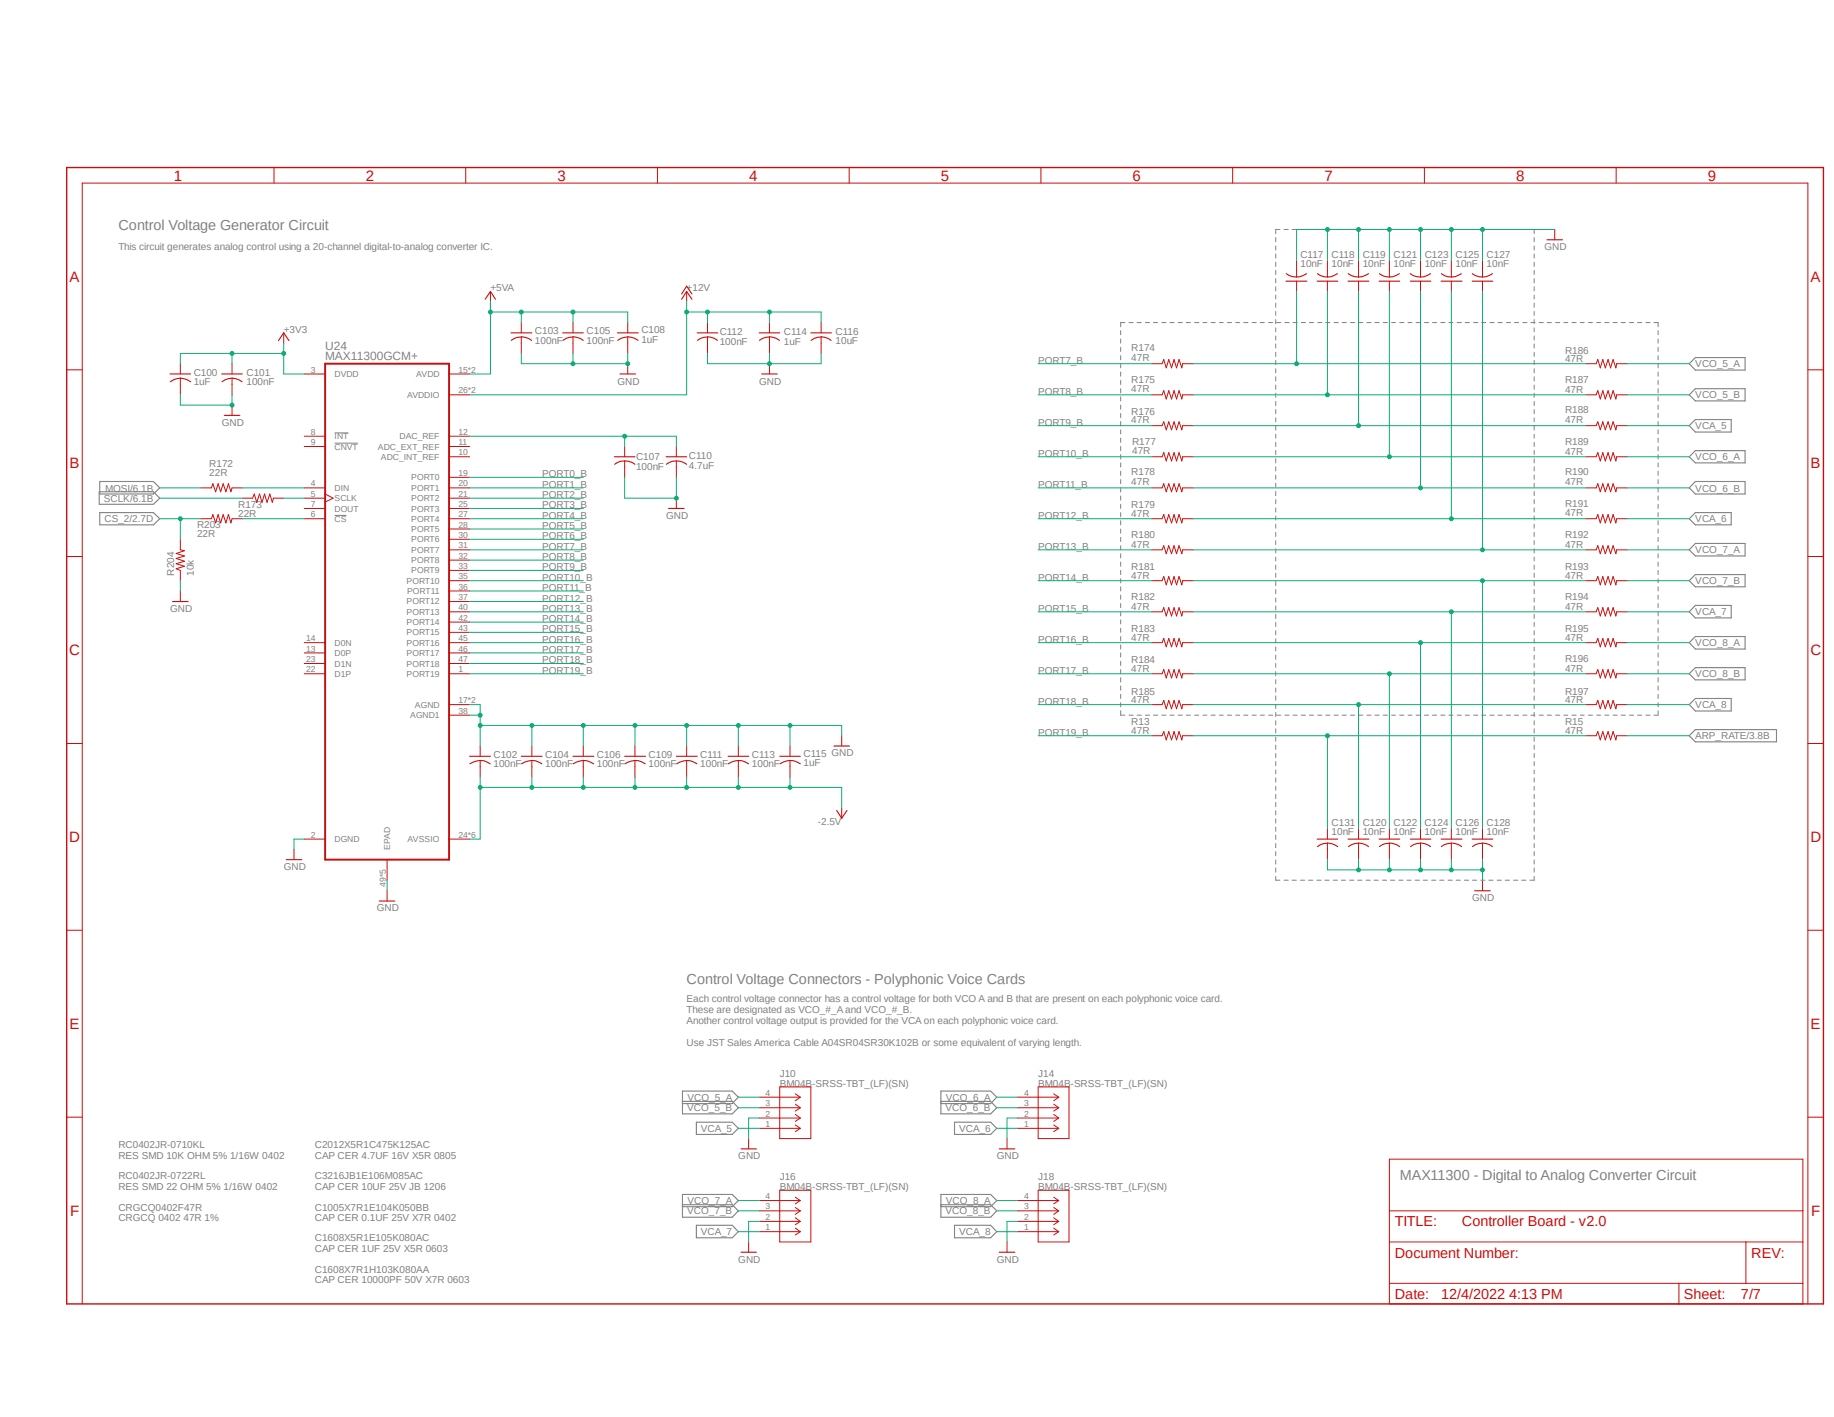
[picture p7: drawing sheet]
<svg xmlns="http://www.w3.org/2000/svg" width="279mm" height="216mm" viewBox="0 0 279 216" stroke-linecap="round" stroke-linejoin="round" font-family="sans-serif">
<path d="M9.8 25.3l268.2 173.8M278 25.3l-268.2 173.8" fill="none" stroke="#fff" stroke-width=".15"/>
<g fill="none" stroke="#808080" stroke-width=".15">
<path d="M194.4 36.2v.6M194.4 37.5v.6M194.4 38.7v.6M194.4 40v.6M195 35h-.6v.6M195.6 35h.7M196.8 35h.7M198.1 35h.7M199.3 35h.7M200.6 35h.7M201.8 35h.7M203.1 35h.7"/>
<path d="M204.3 35h.7M205.6 35h.6M206.8 35h.7M208.1 35h.6M209.3 35h.7M210.6 35h.6M211.8 35h.7M213.1 35h.6M214.3 35h.7M215.6 35h.6M216.8 35h.7M218.1 35h.6"/>
<path d="M219.3 35h.7M220.6 35h.6M221.8 35h.7M223.1 35h.6M224.3 35h.7M225.6 35h.6M226.8 35h.7M228.1 35h.6M229.3 35h.7M230.6 35h.6M231.8 35h.7M233.1 35h.6v.6"/>
<path d="M233.7 36.2v.6M233.7 37.5v.6M233.7 38.7v.6M233.7 40v.6M170.7 50.4v.6M170.7 51.6v.7M170.7 52.9v.7M170.7 54.2v.6M170.7 55.4v.6M170.7 56.7v.6M170.7 58v.6M170.7 59.2v.7"/>
<path d="M171.4 49.1h-.7v.7M172 49.1h.6M173.2 49.1h.7M174.5 49.1h.6M175.7 49.1h.7M177 49.1h.6M178.2 49.1h.7M179.5 49.1h.6M180.7 49.1h.7M182 49.1h.6M183.3 49.1h.6M184.5 49.1h.6"/>
<path d="M185.8 49.1h.6M187 49.1h.6M188.3 49.1h.5M189.5 49.1h.6M190.8 49.1h.6M192 49.1h.6M193.3 49.1h.6M194.4 41.2v.6M194.4 42.5v.6M194.4 43.7v.6M194.4 45v.6M194.4 46.2v.6"/>
<path d="M194.4 47.5v.5M194.4 48.7v.6M194.4 50v.5M194.4 51.2v.6M194.4 52.4v.6M194.4 53.7v.6M194.4 54.9v.6M194.4 56.2v.6M194.4 57.4v.6M194.4 58.7v.6M194.4 59.9v.6M194.5 49.1h.6"/>
<path d="M195.7 49.1h.7M197 49.1h.6M198.2 49.1h.7M199.5 49.1h.6M200.7 49.1h.7M202 49.1h.6M203.2 49.1h.7M204.5 49.1h.6M205.7 49.1h.7M207 49.1h.6M208.2 49.1h.7M209.5 49.1h.6"/>
<path d="M210.7 49.1h.7M212 49.1h.6M213.2 49.1h.7M214.5 49.1h.6M215.7 49.1h.7M217 49.1h.6M218.2 49.1h.7M219.5 49.1h.6M220.7 49.1h.7M222 49.1h.6M223.2 49.1h.7M224.5 49.1h.6"/>
<path d="M225.7 49.1h.7M227 49.1h.6M228.2 49.1h.7M229.5 49.1h.6M230.7 49.1h.7M232 49.1h.6M233.2 49.1h.6M233.7 41.2v.6M233.7 42.5v.6M233.7 43.7v.6M233.7 45v.6M233.7 46.2v.6"/>
<path d="M233.7 47.5v.5M233.7 48.7v.6M233.7 50v.5M233.7 51.2v.6M233.7 52.4v.6M233.7 53.7v.6M233.7 54.9v.6M233.7 56.2v.6M233.7 57.4v.6M233.7 58.7v.6M233.7 59.9v.6M234.5 49.1h.6"/>
<path d="M235.7 49.1h.6M237 49.1h.6M238.3 49.1h.5M239.5 49.1h.6M240.7 49.1h.6M242 49.1h.6M243.2 49.1h.6M244.5 49.1h.6M245.7 49.1h.7M247 49.1h.6M248.2 49.1h.7M249.5 49.1h.6"/>
<path d="M250.7 49.1h.7M252 49.1h.6v.7M252.6 50.4v.6M252.6 51.6v.7M252.6 52.9v.7M252.6 54.2v.6M252.6 55.4v.6M252.6 56.7v.6M252.6 58v.6M252.6 59.2v.7M51 67.5h3.5M51 78.5h1.8"/>
<path d="M51 66h2.1M170.7 60.5v.6M170.7 61.7v.7M170.7 63v.6M170.7 64.2v.7M170.7 65.5v.6M170.7 66.8v.6M170.7 68v.7M170.7 69.3v.6M170.7 70.5v.7M170.7 71.8v.6M170.7 73.1v.6"/>
<path d="M170.7 74.3v.7M170.7 75.6v.6M170.7 76.8v.7M170.7 78.1v.6M170.7 79.3v.7M194.4 61.2v.6M194.4 62.4v.6M194.4 63.7v.6M194.4 64.9v.6M194.4 66.2v.6M194.4 67.4v.6M194.4 68.6v.7"/>
<path d="M194.4 69.9v.6M194.4 71.1v.7M194.4 72.4v.6M194.4 73.6v.7M194.4 74.9v.6M194.4 76.1v.7M194.4 77.4v.6M194.4 78.6v.6M194.4 79.9v.6M233.7 61.2v.6M233.7 62.4v.6M233.7 63.7v.6"/>
<path d="M233.7 64.9v.6M233.7 66.2v.6M233.7 67.4v.6M233.7 68.6v.7M233.7 69.9v.6M233.7 71.1v.7M233.7 72.4v.6M233.7 73.6v.7M233.7 74.9v.6M233.7 76.1v.7M233.7 77.4v.6M233.7 78.6v.6"/>
<path d="M233.7 79.9v.6M252.6 60.5v.6M252.6 61.7v.7M252.6 63v.6M252.6 64.2v.7M252.6 65.5v.6M252.6 66.8v.6M252.6 68v.7M252.6 69.3v.6M252.6 70.5v.7M252.6 71.8v.6M252.6 73.1v.6"/>
<path d="M252.6 74.3v.7M252.6 75.6v.6M252.6 76.8v.7M252.6 78.1v.6M252.6 79.3v.7M170.7 80.6v.6M170.7 81.9v.6M170.7 83.1v.7M170.7 84.4v.6M170.7 85.6v.7M170.7 86.9v.6M170.7 88.2v.6"/>
<path d="M170.7 89.4v.6M170.7 90.7v.6M170.7 91.9v.7M170.7 93.2v.7M170.7 94.4v.7M170.7 95.7v.7M170.7 97v.6M170.7 98.3v.6M170.7 99.5v.6M194.4 81.1v.6M194.4 82.4v.6M194.4 83.6v.6"/>
<path d="M194.4 84.9v.6M194.4 86.1v.6M194.4 87.3v.7M194.4 88.6v.6M194.4 89.8v.7M194.4 91.1v.6M194.4 92.3v.7M194.4 93.6v.6M194.4 94.8v.7M194.4 96.1v.6M194.4 97.3v.7M194.4 98.6v.6"/>
<path d="M194.4 99.8v.7M233.7 81.1v.6M233.7 82.4v.6M233.7 83.6v.6M233.7 84.9v.6M233.7 86.1v.6M233.7 87.3v.7M233.7 88.6v.6M233.7 89.8v.7M233.7 91.1v.6M233.7 92.3v.7M233.7 93.6v.6"/>
<path d="M233.7 94.8v.7M233.7 96.1v.6M233.7 97.3v.7M233.7 98.6v.6M233.7 99.8v.7M252.6 80.6v.6M252.6 81.9v.6M252.6 83.1v.7M252.6 84.4v.6M252.6 85.6v.7M252.6 86.9v.6M252.6 88.2v.6"/>
<path d="M252.6 89.4v.6M252.6 90.7v.6M252.6 91.9v.7M252.6 93.2v.7M252.6 94.4v.7M252.6 95.7v.7M252.6 97v.6M252.6 98.3v.6M252.6 99.5v.6M170.7 100.8v.6M170.7 102v.7M170.7 103.3v.6"/>
<path d="M170.7 104.5v.7M170.7 105.8v.6M170.7 107.1v.6M170.7 108.3v.7h.7M172 109h.6M173.2 109h.7M174.5 109h.6M175.7 109h.7M177 109h.6M178.2 109h.7M179.5 109h.6M180.7 109h.7"/>
<path d="M182 109h.6M183.3 109h.6M184.5 109h.6M185.8 109h.6M187 109h.6M188.3 109h.5M189.5 109h.6M190.8 109h.6M192 109h.6M193.3 109h.6M194.4 101.1v.6M194.4 102.3v.7"/>
<path d="M194.4 103.5v.7M194.4 104.8v.7M194.4 106v.7M194.4 107.3v.6M194.4 108.5v.7M194.4 109.8v.6M194.4 111v.7M194.4 112.3v.6M194.4 113.5v.7M194.4 114.8v.6M194.4 116v.7M194.4 117.3v.6"/>
<path d="M194.4 118.5v.7M194.4 119.8v.6M194.5 109h.6M195.7 109h.7M197 109h.6M198.2 109h.7M199.5 109h.6M200.7 109h.7M202 109h.6M203.2 109h.7M204.5 109h.6M205.7 109h.7"/>
<path d="M207 109h.6M208.2 109h.7M209.5 109h.6M210.7 109h.7M212 109h.6M213.2 109h.7M214.5 109h.6M215.7 109h.7M217 109h.6M218.2 109h.7M219.5 109h.6M220.7 109h.7"/>
<path d="M222 109h.6M223.2 109h.7M224.5 109h.6M225.7 109h.7M227 109h.6M228.2 109h.7M229.5 109h.6M230.7 109h.7M232 109h.6M233.2 109h.6M233.7 101.1v.6M233.7 102.3v.7"/>
<path d="M233.7 103.5v.7M233.7 104.8v.7M233.7 106v.7M233.7 107.3v.6M233.7 108.5v.7M233.7 109.8v.6M233.7 111v.7M233.7 112.3v.6M233.7 113.5v.7M233.7 114.8v.6M233.7 116v.7M233.7 117.3v.6"/>
<path d="M233.7 118.5v.7M233.7 119.8v.6M234.5 109h.6M235.7 109h.6M237 109h.6M238.3 109h.5M239.5 109h.6M240.7 109h.6M242 109h.6M243.2 109h.6M244.5 109h.6M245.7 109h.7"/>
<path d="M247 109h.6M248.2 109h.7M249.5 109h.6M250.7 109h.7M252.6 100.8v.6M252.6 102v.7M252.6 103.3v.6M252.6 104.5v.7M252.6 105.8v.6M252.6 107.1v.6M252.6 108.3v.7h-.6M194.4 121v.7"/>
<path d="M194.4 122.3v.6M194.4 123.5v.7M194.4 124.8v.6M194.4 126v.7M194.4 127.3v.6M194.4 128.5v.7M194.4 129.8v.6M194.4 131v.7M194.4 132.2v.7M194.4 133.5v.6h.6M195.6 134.1h.7M196.8 134.1h.7"/>
<path d="M198.1 134.1h.7M199.3 134.1h.7M200.6 134.1h.7M201.8 134.1h.7M203.1 134.1h.7M204.3 134.1h.7M205.6 134.1h.6M206.8 134.1h.7M208.1 134.1h.6M209.3 134.1h.7M210.6 134.1h.6M211.8 134.1h.7"/>
<path d="M213.1 134.1h.6M214.3 134.1h.7M215.6 134.1h.6M216.8 134.1h.7M218.1 134.1h.6M219.3 134.1h.7M220.6 134.1h.6M221.8 134.1h.7M223.1 134.1h.6M224.3 134.1h.7M225.6 134.1h.6M226.8 134.1h.7"/>
<path d="M228.1 134.1h.6M229.3 134.1h.7M230.6 134.1h.6M231.8 134.1h.7M233.7 121v.7M233.7 122.3v.6M233.7 123.5v.7M233.7 124.8v.6M233.7 126v.7M233.7 127.3v.6M233.7 128.5v.7M233.7 129.8v.6"/>
<path d="M233.7 131v.7M233.7 132.2v.7M233.7 133.5v.6h-.6"/>
</g>
<g fill="none" stroke="#808080" stroke-width=".17">
<path d="M258.3 54.5h7.6v1.9h-7.6l-1-1zM258.3 59.2h7.6v1.9h-7.6l-1-.9zM15.1 74.9h8.3l.9 1-.9 .9h-8.3zM15.2 73.4h8.2l.9 .9-.9 1h-8.2zM15.2 78.1h8.2l.9 .9-.9 1h-8.2zM258.3 68.7h7.6v1.8h-7.6l-1-.9zM258.3 73.4h7.6v1.9h-7.6l-1-1zM258.3 63.9h5.4v1.9h-5.4l-1-.9zM258.3 78.1h5.4v1.9h-5.4l-1-1zM258.3 82.8h7.6v1.9h-7.6l-1-.9zM258.3 87.5h7.6v1.9h-7.6l-1-.9zM258.3 97h7.6v1.9h-7.6l-1-1z"/>
<path d="M258.3 92.2h5.4v1.9h-5.4l-1-.9zM258.3 101.7h7.6v1.9h-7.6l-1-.9zM258.3 106.4h5.4v1.9h-5.4l-1-.9zM258.3 111.2h12.3v1.8h-12.3l-1-.9zM104 167.8h7.5l1 1-1 .9h-7.5v-3.5h7.5l1 1-1 .9h-7.5M106.1 171h5.4l1 .9-1 .9h-5.4zM143.3 167.8h7.6l.9 1-.9 .9h-7.6v-3.5h7.6l.9 1-.9 .9h-7.6M145.4 171h5.5l.9 .9-.9 .9h-5.5zM104 183.6h7.5l1 .9-1 1h-7.5v-3.5h7.5l1 .9-1 1h-7.5M106.1 186.7h5.4l1 1-1 .9h-5.4zM143.3 183.6h7.6l.9 .9-.9 1h-7.6v-3.5h7.6l.9 .9-.9 1h-7.6M145.4 186.7h5.5l.9 1-.9 .9h-5.5z"/>
</g>
<path d="M10.2 25.5h267.6v173.2h-267.6z" fill="none" stroke="#c90d0c" stroke-width=".21"/>
<g fill="none" stroke="#c90d0c" stroke-width=".15">
<path d="M41.7 25.5v2.4M71 25.5v2.4M100.2 25.5v2.4M129.4 25.5v2.4M158.6 25.5v2.4M187.8 25.5v2.4M197.5 39.7v2.5M202.2 39.7v2.5M207 39.7v2.5M211.7 39.7v2.5M216.4 39.7v2.5M217 25.5v2.4"/>
<path d="M221.1 39.7v2.5M225.8 39.7v2.5M236.9 35v1.5M246.2 25.5v2.4M10.2 56.3h2.3M27.5 55.4v1.6M27.5 57.6v2.6M35.3 55.4v1.6M35.3 57.6v2.6M43.2 50.7v1.6M46.4 57h3.1M68.4 57h3.1"/>
<path d="M74.7 44.4v1.6M79.4 49.1v1.6M79.4 51.4v2.4M87.3 49.1v1.6M87.3 51.4v2.4M95.6 49.1v1.6M95.6 51.4v2.4M95.6 55.4v1.6M104.6 44.4v1.6M107.8 49.1v1.6M107.8 51.4v2.4M117.2 49.1v1.6"/>
<path d="M117.2 51.4v2.4M117.2 55.4v1.6M125.1 49.1v1.6M125.1 51.4v2.4M175.5 55.4h1.5l.3-.6 .4 1.2 .4-1.2 .4 1.2 .4-1.2 .3 1.2 .4-1.2 .4 1.2 .2-.6h1.6M197.5 42.8v1.6M202.2 42.8v1.6M207 42.8v1.6M211.7 42.8v1.6M216.4 42.8v1.6M221.1 42.8v1.6M225.8 42.8v1.6"/>
<path d="M241.6 55.4h1.6l.2-.6 .4 1.2 .4-1.2 .4 1.2 .4-1.2 .4 1.2 .3-1.2 .5 1.2 .1-.6h1.6M275.4 56.3h2.4M30.6 74.3h1.6l.2-.6 .5 1.2 .3-1.2 .4 1.2 .4-1.2 .4 1.2 .4-1.2 .4 1.2 .1-.6h1.6M30.6 79h1.6l.2-.6 .5 1.3 .3-1.3 .4 1.3 .4-1.3 .4 1.3 .4-1.3 .4 1.3 .1-.7h1.6M35.3 61.7v1.6M36.9 75.9h1.6l.2-.6 .4 1.2 .4-1.2 .4 1.2 .4-1.2 .4 1.2 .4-1.2 .4 1.2 .2-.6h1.5M46.4 74.3h3.1M46.4 79h3.1M46.4 75.9h3.1M46.4 68h3.1M46.4 66.5h3.1M46.4 77.5h3.1"/>
<path d="M49.5 75.3l1.3 .6-1.3 .6M68.4 60.2h3.1M68.4 69.6h3.1M68.4 74.3h3.1M68.4 79h3.1M68.4 75.9h3.1M68.4 68h3.1M68.4 66.5h3.1M68.4 72.7h3.1M68.4 77.5h3.1M95.2 68v1.6M95.2 70.2v2.5"/>
<path d="M103 68v1.6M103 70.2v2.5M103 75.9v1.6M175.5 60.2h1.5l.3-.7 .4 1.3 .4-1.3 .4 1.3 .4-1.3 .3 1.3 .4-1.3 .4 1.3 .2-.6h1.6M175.5 64.9h1.5l.3-.6 .4 1.2 .4-1.2 .4 1.2 .4-1.2 .3 1.2 .4-1.2 .4 1.2 .2-.6h1.6M175.5 69.6h1.5l.3-.6 .4 1.2 .4-1.2 .4 1.2 .4-1.2 .3 1.2 .4-1.2 .4 1.2 .2-.6h1.6M175.5 74.3h1.5l.3-.6 .4 1.2 .4-1.2 .4 1.2 .4-1.2 .3 1.2 .4-1.2 .4 1.2 .2-.6h1.6M175.5 79h1.5l.3-.6 .4 1.3 .4-1.3 .4 1.3 .4-1.3 .3 1.3 .4-1.3 .4 1.3 .2-.7h1.6M241.6 60.2h1.6l.2-.7 .4 1.3 .4-1.3 .4 1.3 .4-1.3 .4 1.3 .3-1.3 .5 1.3 .1-.6h1.6M241.6 64.9h1.6l.2-.6 .4 1.2 .4-1.2 .4 1.2 .4-1.2 .4 1.2 .3-1.2 .5 1.2 .1-.6h1.6M241.6 69.6h1.6l.2-.6 .4 1.2 .4-1.2 .4 1.2 .4-1.2 .4 1.2 .3-1.2 .5 1.2 .1-.6h1.6M241.6 74.3h1.6l.2-.6 .4 1.2 .4-1.2 .4 1.2 .4-1.2 .4 1.2 .3-1.2 .5 1.2 .1-.6h1.6"/>
<path d="M241.6 79h1.6l.2-.6 .4 1.3 .4-1.3 .4 1.3 .4-1.3 .4 1.3 .3-1.3 .5 1.3 .1-.7h1.6M10.2 84.8h2.3M27.5 82.2v1.6l.6 .1-1.3 .4 1.3 .4-1.3 .4 1.3 .4-1.3 .4 1.3 .4-1.3 .4 .7 .2v1.6M27.5 90v1.7M46.4 97.9h3.1M46.4 99.5h3.1M68.4 83.8h3.1M68.4 88.5h3.1M68.4 93.2h3.1M68.4 97.9h3.1M68.4 99.5h3.1M68.4 80.6h3.1"/>
<path d="M68.4 82.2h3.1M68.4 86.9h3.1M68.4 85.3h3.1M68.4 90h3.1M68.4 91.7h3.1M68.4 94.8h3.1M68.4 96.4h3.1M175.5 83.8h1.5l.3-.7 .4 1.3 .4-1.3 .4 1.3 .4-1.3 .3 1.3 .4-1.3 .4 1.3 .2-.6h1.6M175.5 88.5h1.5l.3-.7 .4 1.3 .4-1.3 .4 1.3 .4-1.3 .3 1.3 .4-1.3 .4 1.3 .2-.6h1.6M175.5 93.2h1.5l.3-.6 .4 1.3 .4-1.3 .4 1.3 .4-1.3 .3 1.3 .4-1.3 .4 1.3 .2-.7h1.6M175.5 97.9h1.5l.3-.6 .4 1.3 .4-1.3 .4 1.3 .4-1.3 .3 1.3 .4-1.3 .4 1.3 .2-.7h1.6M241.6 83.8h1.6l.2-.7 .4 1.3 .4-1.3 .4 1.3 .4-1.3 .4 1.3 .3-1.3 .5 1.3 .1-.6h1.6"/>
<path d="M241.6 88.5h1.6l.2-.7 .4 1.3 .4-1.3 .4 1.3 .4-1.3 .4 1.3 .3-1.3 .5 1.3 .1-.6h1.6M241.6 93.2h1.6l.2-.6 .4 1.3 .4-1.3 .4 1.3 .4-1.3 .4 1.3 .3-1.3 .5 1.3 .1-.7h1.6M241.6 97.9h1.6l.2-.6 .4 1.3 .4-1.3 .4 1.3 .4-1.3 .4 1.3 .3-1.3 .5 1.3 .1-.7h1.6M275.4 84.8h2.4M10.2 113.3h2.3M46.4 102.7h3.1M46.4 101.1h3.1M68.4 102.7h3.1M68.4 107.4h3.1M68.4 101.1h3.1M68.4 109h3.1M73.2 113.7v1.5"/>
<path d="M73.2 115.9v2.5M81 113.7v1.5M81 115.9v2.5M88.9 113.7v1.5M88.9 115.9v2.5M96.7 113.7v1.5M96.7 115.9v2.5M104.6 113.7v1.5M104.6 115.9v2.5M112.5 113.7v1.5M112.5 115.9v2.5M120.4 113.7v1.5"/>
<path d="M120.4 115.9v2.5M128.2 112.1v1.6M175.5 102.7h1.5l.3-.7 .4 1.3 .4-1.3 .4 1.3 .4-1.3 .3 1.3 .4-1.3 .4 1.3 .2-.6h1.6M175.5 107.4h1.5l.3-.7 .4 1.3 .4-1.3 .4 1.3 .4-1.3 .3 1.3 .4-1.3 .4 1.3 .2-.6h1.6M175.5 112.1h1.5l.3-.6 .4 1.2 .4-1.2 .4 1.2 .4-1.2 .3 1.2 .4-1.2 .4 1.2 .2-.6h1.6M241.6 102.7h1.6l.2-.7 .4 1.3 .4-1.3 .4 1.3 .4-1.3 .4 1.3 .3-1.3 .5 1.3 .1-.6h1.6M241.6 107.4h1.6l.2-.7 .4 1.3 .4-1.3 .4 1.3 .4-1.3 .4 1.3 .3-1.3 .5 1.3 .1-.6h1.6M241.6 112.1h1.6l.2-.6 .4 1.2 .4-1.2 .4 1.2 .4-1.2 .4 1.2 .3-1.2 .5 1.2 .1-.6h1.6M275.4 113.3h2.4M44.8 129.4v1.6M46.4 127.8h3.1M59 131v3.1"/>
<path d="M59 135.7v1.6M68.4 127.8h3.1M128.2 123.1v1.6M202.2 126.3v1.5M202.2 128.5v2.5M207 126.3v1.5M207 128.5v2.5M211.7 126.3v1.5M211.7 128.5v2.5M216.4 126.3v1.5M216.4 128.5v2.5M221.1 126.3v1.5"/>
<path d="M221.1 128.5v2.5M225.8 126.3v1.5M225.8 128.5v2.5M225.8 134.1v1.6M10.2 141.7h2.3M275.4 141.7h2.4M10.2 170.2h2.3M114 173.5v1.5M115.7 171.9h6.2M115.7 170.3h6.2M115.7 168.8h6.2M115.7 167.2h6.2"/>
<path d="M118.8 165.6h4.7v7.9h-4.7zM121.2 171.4l.7 .5M121.2 169.8l.7 .5M121.2 168.2l.7 .6M121.2 166.7l.7 .5M121.9 171.9l-.7 .5M121.9 170.3l-.7 .6M121.9 168.8l-.7 .5M121.9 167.2l-.7 .5M153.4 173.5v1.5M155 171.9h6.3M155 170.3h6.3"/>
<path d="M155 168.8h6.3M155 167.2h6.3M158.2 165.6h4.7v7.9h-4.7zM160.5 171.4l.8 .5M160.5 169.8l.8 .5M160.5 168.2l.8 .6M160.5 166.7l.8 .5M161.3 171.9l-.8 .5M161.3 170.3l-.8 .6M161.3 168.8l-.8 .5M161.3 167.2l-.8 .5M211.7 176.6h63v22.1h-63z"/>
<path d="M275.4 170.2h2.4M12.5 198.7v-170.8h262.9v170.8M114 189.2v1.6M115.7 184.5h6.2M115.7 187.7h6.2M115.7 186.1h6.2M115.7 182.9h6.2M118.8 181.4h4.7v7.8h-4.7zM121.2 187.1l.7 .6M121.2 185.5l.7 .6M121.2 184l.7 .5M121.2 182.4l.7 .5"/>
<path d="M121.9 187.7l-.7 .5M121.9 186.1l-.7 .5M121.9 184.5l-.7 .5M121.9 182.9l-.7 .5M153.4 189.2v1.6M155 184.5h6.3M155 187.7h6.3M155 186.1h6.3M155 182.9h6.3M158.2 181.4h4.7v7.8h-4.7zM160.5 187.1l.8 .6M160.5 185.5l.8 .6"/>
<path d="M160.5 184l.8 .5M160.5 182.4l.8 .5M161.3 187.7l-.8 .5M161.3 186.1l-.8 .5M161.3 184.5l-.8 .5M161.3 182.9l-.8 .5M211.7 189.2h63M211.7 195.5h63M211.7 184.5h63M255.8 195.5v3.2M266 189.2v6.3"/>
</g>
<g fill="none" stroke="#c90d0c" stroke-width=".17">
<path d="M235.7 36.5h2.3M25.9 57h3.1M26 58.2a2.44 2.44 0 0 1 3 0M33.8 57h3.1M33.8 58.2a2.39 2.39 0 0 1 3.1 0M42.4 51.9l.8-1.2 .8 1.2M73.9 45.6l.8-1.2 .8 1.2M77.9 50.7h3.1M79.4 51.3l1.1 .3 .5 .3M79.4 51.4h-.5l-1 .5M85.7 50.7h3.2M87.3 51.3l1.1 .3 .5 .3"/>
<path d="M87.3 51.4h-.6l-.9 .5M94.1 50.7h3.1M94.4 57h2.4M95.6 51.3l1.1 .3 .5 .3M95.6 51.4l-1 .2-.5 .3M103.8 45.6l.8-1.2 .8 1.2M103.8 44.8l.8-1.2 .8 1.2M106.2 50.7h3.1M107.8 51.3l1 .3 .5 .3M107.8 51.4l-1.1 .2-.4 .3M115.7 50.7h3.1M116 57h2.4"/>
<path d="M117.2 51.3l1.1 .3 .4 .3M117.2 51.4h-.5l-1 .5M123.5 50.7h3.2M125.1 51.3l1.1 .3 .4 .3M125.1 51.4l-1.1 .2-.4 .3M195.9 42.8h3.2M196 41.7a2.6 2.6 0 0 0 3.1 0M200.7 42.8h3.1M200.7 41.7a2.54 2.54 0 0 0 3.1 0M205.4 42.8h3.1M205.4 41.7a2.6 2.6 0 0 0 3.1 0M210.1 42.8h3.1"/>
<path d="M210.1 41.7a2.54 2.54 0 0 0 3.1 0M214.8 41.7a2.6 2.6 0 0 0 3.1 0M214.8 42.8h3.2M219.5 42.8h3.2M219.6 41.7a2.54 2.54 0 0 0 3 0M224.3 41.7a2.6 2.6 0 0 0 3.1 0M224.3 42.8h3.1M34.2 63.3h2.3M93.6 69.6h3.1M93.6 70.7a2.6 2.6 0 0 1 3.1 0M101.5 69.6h3.1M101.5 70.7a2.6 2.6 0 0 1 3.1 0"/>
<path d="M101.9 77.5h2.3M26.3 91.7h2.4M71.5 115.2h3.2M71.6 116.4a2.6 2.6 0 0 1 3.1 0M79.4 115.2h3.2M79.5 116.4a2.6 2.6 0 0 1 3 0M87.3 115.2h3.2M87.3 116.4a2.6 2.6 0 0 1 3.1 0M95.2 115.2h3.1M95.2 116.4a2.6 2.6 0 0 1 3.1 0M103 115.2h3.2M103.1 116.4a2.6 2.6 0 0 1 3.1 0"/>
<path d="M110.9 115.2h3.1M111 116.4a2.6 2.6 0 0 1 3 0M118.8 115.2h3.1M118.8 116.4a2.6 2.6 0 0 1 3.1 0M127 113.7h2.4M43.6 131h2.4M57.8 137.3h2.4M127.5 123.5l.7 1.2 .8-1.2M200.7 127.8h3.1M202.2 128.4l1.1 .3 .5 .3M202.2 128.5l-1 .2-.5 .3M205.4 127.8h3.1"/>
<path d="M207 128.4l1 .3 .5 .3M207 128.5l-1.1 .2-.5 .3M210.1 127.8h3.1M211.7 128.4l1.1 .3 .4 .3M211.7 128.5l-1.1 .2-.5 .3M214.8 127.8h3.2M216.4 128.4l1.1 .3 .4 .3M216.4 128.5l-1.1 .2-.4 .3M219.5 127.8h3.2M221.1 128.4l1.1 .3 .5 .3M221.1 128.5l-1.1 .2-.4 .3M224.3 127.8h3.1"/>
<path d="M224.7 135.7h2.3M225.8 128.4l1.1 .3 .5 .3M225.8 128.5l-1 .2-.5 .3M112.9 175h2.3M152.2 175h2.4M112.9 190.8h2.3M152.2 190.8h2.4"/>
</g>
<path d="M49.5 55.4h18.9v75.6h-18.9z" fill="none" stroke="#c90d0c" stroke-width=".3"/>
<path d="M35.3 53.8h7.9M43.2 52.3v4.7" fill="none" stroke="#0dab76" stroke-width=".15"/>
<circle cx="43.2" cy="53.8" r=".3" fill="#0dab76"/>
<g fill="none" stroke="#0dab76" stroke-width=".15">
<path d="M35.3 53.8h-7.8v1.6"/>
<circle cx="43.2" cy="53.8" r=".3"/>
</g>
<circle cx="35.3" cy="53.8" r=".3" fill="#0dab76"/>
<g fill="none" stroke="#0dab76" stroke-width=".15">
<path d="M35.3 53.8v1.6M43.2 57h3.2M197.5 44.4v11h-15.7"/>
<circle cx="35.3" cy="53.8" r=".3"/>
</g>
<circle cx="197.5" cy="55.4" r=".3" fill="#0dab76"/>
<g fill="none" stroke="#0dab76" stroke-width=".15">
<path d="M197.5 55.4h44.1M202.2 44.4v15.8h-20.4"/>
<circle cx="197.5" cy="55.4" r=".3"/>
</g>
<circle cx="202.2" cy="60.2" r=".3" fill="#0dab76"/>
<g fill="none" stroke="#0dab76" stroke-width=".15">
<path d="M207 44.4v20.5h-25.2M202.2 60.2h39.4"/>
<circle cx="202.2" cy="60.2" r=".3"/>
</g>
<circle cx="207" cy="64.9" r=".3" fill="#0dab76"/>
<g fill="none" stroke="#0dab76" stroke-width=".15">
<path d="M211.7 44.4v25.2h-29.9M207 64.9h34.6"/>
<circle cx="207" cy="64.9" r=".3"/>
</g>
<circle cx="211.7" cy="69.6" r=".3" fill="#0dab76"/>
<g fill="none" stroke="#0dab76" stroke-width=".15">
<path d="M216.4 44.4v29.9h-34.6M211.7 69.6h29.9"/>
<circle cx="211.7" cy="69.6" r=".3"/>
</g>
<circle cx="216.4" cy="74.3" r=".3" fill="#0dab76"/>
<g fill="none" stroke="#0dab76" stroke-width=".15">
<path d="M221.1 44.4v34.6h-39.3M216.4 74.3h25.2"/>
<circle cx="216.4" cy="74.3" r=".3"/>
</g>
<circle cx="221.1" cy="79" r=".3" fill="#0dab76"/>
<g fill="none" stroke="#0dab76" stroke-width=".15">
<path d="M225.8 44.4v39.4M221.1 79h20.5M181.8 83.8h59.8"/>
<circle cx="221.1" cy="79" r=".3"/>
</g>
<circle cx="225.8" cy="83.8" r=".3" fill="#0dab76"/>
<g fill="none" stroke="#0dab76" stroke-width=".15">
<path d="M181.8 88.5h44v37.8"/>
<circle cx="225.8" cy="83.8" r=".3"/>
</g>
<circle cx="225.8" cy="88.5" r=".3" fill="#0dab76"/>
<g fill="none" stroke="#0dab76" stroke-width=".15">
<path d="M181.8 93.2h39.3v33.1M225.8 88.5h15.8"/>
<circle cx="225.8" cy="88.5" r=".3"/>
</g>
<circle cx="221.1" cy="93.2" r=".3" fill="#0dab76"/>
<g fill="none" stroke="#0dab76" stroke-width=".15">
<path d="M181.8 97.9h34.6v28.4M221.1 93.2h20.5"/>
<circle cx="221.1" cy="93.2" r=".3"/>
</g>
<circle cx="216.4" cy="97.9" r=".3" fill="#0dab76"/>
<g fill="none" stroke="#0dab76" stroke-width=".15">
<path d="M216.4 97.9h25.2M181.8 102.7h29.9v23.6"/>
<circle cx="216.4" cy="97.9" r=".3"/>
</g>
<circle cx="211.7" cy="102.7" r=".3" fill="#0dab76"/>
<g fill="none" stroke="#0dab76" stroke-width=".15">
<path d="M181.8 107.4h25.2v18.9M211.7 102.7h29.9"/>
<circle cx="211.7" cy="102.7" r=".3"/>
</g>
<circle cx="207" cy="107.4" r=".3" fill="#0dab76"/>
<g fill="none" stroke="#0dab76" stroke-width=".15">
<path d="M36.9 74.3h9.5M43.2 75.9h3.2M71.5 66.5h31.5v1.5M95.2 66.5v1.5M207 107.4h34.6"/>
<circle cx="207" cy="107.4" r=".3"/>
</g>
<circle cx="95.2" cy="66.5" r=".3" fill="#0dab76"/>
<g fill="none" stroke="#0dab76" stroke-width=".15">
<path d="M27.5 60.2v1.5h7.8v-1.5"/>
<circle cx="95.2" cy="66.5" r=".3"/>
</g>
<circle cx="35.3" cy="61.7" r=".3" fill="#0dab76"/>
<g fill="none" stroke="#0dab76" stroke-width=".15">
<path d="M128.2 112.1v-1.6h-55v3.2"/>
<circle cx="35.3" cy="61.7" r=".3"/>
</g>
<circle cx="73.2" cy="110.5" r=".3" fill="#0dab76"/>
<g fill="none" stroke="#0dab76" stroke-width=".15">
<path d="M81 110.5v3.2"/>
<circle cx="73.2" cy="110.5" r=".3"/>
</g>
<circle cx="81" cy="110.5" r=".3" fill="#0dab76"/>
<g fill="none" stroke="#0dab76" stroke-width=".15">
<path d="M88.9 110.5v3.2"/>
<circle cx="81" cy="110.5" r=".3"/>
</g>
<circle cx="88.9" cy="110.5" r=".3" fill="#0dab76"/>
<g fill="none" stroke="#0dab76" stroke-width=".15">
<path d="M96.7 110.5v3.2"/>
<circle cx="88.9" cy="110.5" r=".3"/>
</g>
<circle cx="96.7" cy="110.5" r=".3" fill="#0dab76"/>
<g fill="none" stroke="#0dab76" stroke-width=".15">
<path d="M104.6 110.5v3.2"/>
<circle cx="96.7" cy="110.5" r=".3"/>
</g>
<circle cx="104.6" cy="110.5" r=".3" fill="#0dab76"/>
<g fill="none" stroke="#0dab76" stroke-width=".15">
<path d="M112.5 110.5v3.2"/>
<circle cx="104.6" cy="110.5" r=".3"/>
</g>
<circle cx="112.5" cy="110.5" r=".3" fill="#0dab76"/>
<g fill="none" stroke="#0dab76" stroke-width=".15">
<path d="M120.4 110.5v3.2"/>
<circle cx="112.5" cy="110.5" r=".3"/>
</g>
<circle cx="120.4" cy="110.5" r=".3" fill="#0dab76"/>
<g fill="none" stroke="#0dab76" stroke-width=".15">
<path d="M71.5 109h1.7M71.5 107.4h1.7v3.1"/>
<circle cx="120.4" cy="110.5" r=".3"/>
</g>
<circle cx="73.2" cy="109" r=".3" fill="#0dab76"/>
<g fill="none" stroke="#0dab76" stroke-width=".15">
<path d="M95.2 72.7v3.2h7.8v-3.2"/>
<circle cx="73.2" cy="109" r=".3"/>
</g>
<circle cx="103" cy="75.9" r=".3" fill="#0dab76"/>
<g fill="none" stroke="#0dab76" stroke-width=".15">
<path d="M87.3 53.8v1.6h8.3v-1.6"/>
<circle cx="103" cy="75.9" r=".3"/>
</g>
<circle cx="95.6" cy="55.4" r=".3" fill="#0dab76"/>
<g fill="none" stroke="#0dab76" stroke-width=".15">
<path d="M79.4 53.8v1.6h7.9"/>
<circle cx="95.6" cy="55.4" r=".3"/>
</g>
<circle cx="87.3" cy="55.4" r=".3" fill="#0dab76"/>
<g fill="none" stroke="#0dab76" stroke-width=".15">
<path d="M107.8 53.8v1.6h17.3M117.2 53.8v1.6"/>
<circle cx="87.3" cy="55.4" r=".3"/>
</g>
<circle cx="117.2" cy="55.4" r=".3" fill="#0dab76"/>
<g fill="none" stroke="#0dab76" stroke-width=".15">
<path d="M125.1 53.8v1.6M207 131v1.5h18.8v-1.5M221.1 131v1.5"/>
<circle cx="117.2" cy="55.4" r=".3"/>
</g>
<circle cx="221.1" cy="132.5" r=".3" fill="#0dab76"/>
<g fill="none" stroke="#0dab76" stroke-width=".15">
<path d="M211.7 131v1.5"/>
<circle cx="221.1" cy="132.5" r=".3"/>
</g>
<circle cx="211.7" cy="132.5" r=".3" fill="#0dab76"/>
<g fill="none" stroke="#0dab76" stroke-width=".15">
<path d="M216.4 131v1.5"/>
<circle cx="211.7" cy="132.5" r=".3"/>
</g>
<circle cx="216.4" cy="132.5" r=".3" fill="#0dab76"/>
<circle cx="216.4" cy="132.5" r=".3" fill="none" stroke="#0dab76" stroke-width=".15"/>
<circle cx="225.8" cy="132.5" r=".3" fill="#0dab76"/>
<g fill="none" stroke="#0dab76" stroke-width=".15">
<path d="M202.2 131v1.5h4.8M225.8 132.5v1.6"/>
<circle cx="225.8" cy="132.5" r=".3"/>
</g>
<circle cx="207" cy="132.5" r=".3" fill="#0dab76"/>
<g fill="none" stroke="#0dab76" stroke-width=".15">
<path d="M202.2 35v4.7M207 35v4.7M221.1 35v4.7M225.8 35v4.7M236.9 35h-39.4v4.7"/>
<circle cx="207" cy="132.5" r=".3"/>
</g>
<circle cx="202.2" cy="35" r=".3" fill="#0dab76"/>
<circle cx="202.2" cy="35" r=".3" fill="none" stroke="#0dab76" stroke-width=".15"/>
<circle cx="207" cy="35" r=".3" fill="#0dab76"/>
<g fill="none" stroke="#0dab76" stroke-width=".15">
<path d="M216.4 35v4.7"/>
<circle cx="207" cy="35" r=".3"/>
</g>
<circle cx="216.4" cy="35" r=".3" fill="#0dab76"/>
<g fill="none" stroke="#0dab76" stroke-width=".15">
<path d="M211.7 35v4.7"/>
<circle cx="216.4" cy="35" r=".3"/>
</g>
<circle cx="211.7" cy="35" r=".3" fill="#0dab76"/>
<circle cx="211.7" cy="35" r=".3" fill="none" stroke="#0dab76" stroke-width=".15"/>
<circle cx="221.1" cy="35" r=".3" fill="#0dab76"/>
<circle cx="221.1" cy="35" r=".3" fill="none" stroke="#0dab76" stroke-width=".15"/>
<circle cx="225.8" cy="35" r=".3" fill="#0dab76"/>
<g fill="none" stroke="#0dab76" stroke-width=".15">
<path d="M74.7 46v11M74.7 47.5h4.7M27.5 88.5v1.5M46.4 127.8h-1.6v1.6M59 134.1v1.6M115.7 170.3h-1.7v3.2M155 170.3h-1.6v3.2M115.7 186.1h-1.7v3.1M155 186.1h-1.6v3.1"/>
<circle cx="225.8" cy="35" r=".3"/>
</g>
<circle cx="74.7" cy="47.5" r=".3" fill="#0dab76"/>
<g fill="none" stroke="#0dab76" stroke-width=".15">
<path d="M79.4 47.5h16.2v1.6M87.3 47.5v1.6"/>
<circle cx="74.7" cy="47.5" r=".3"/>
</g>
<circle cx="87.3" cy="47.5" r=".3" fill="#0dab76"/>
<g fill="none" stroke="#0dab76" stroke-width=".15">
<path d="M71.5 57h3.2M79.4 47.5v1.6"/>
<circle cx="87.3" cy="47.5" r=".3"/>
</g>
<circle cx="79.4" cy="47.5" r=".3" fill="#0dab76"/>
<g fill="none" stroke="#0dab76" stroke-width=".15">
<path d="M73.2 120v7.8h-1.7"/>
<circle cx="79.4" cy="47.5" r=".3"/>
</g>
<circle cx="73.2" cy="120" r=".3" fill="#0dab76"/>
<g fill="none" stroke="#0dab76" stroke-width=".15">
<path d="M73.2 118.4v1.6h55v3.1M81 118.4v1.6"/>
<circle cx="73.2" cy="120" r=".3"/>
</g>
<circle cx="81" cy="120" r=".3" fill="#0dab76"/>
<g fill="none" stroke="#0dab76" stroke-width=".15">
<path d="M88.9 118.4v1.6"/>
<circle cx="81" cy="120" r=".3"/>
</g>
<circle cx="88.9" cy="120" r=".3" fill="#0dab76"/>
<g fill="none" stroke="#0dab76" stroke-width=".15">
<path d="M96.7 118.4v1.6"/>
<circle cx="88.9" cy="120" r=".3"/>
</g>
<circle cx="96.7" cy="120" r=".3" fill="#0dab76"/>
<g fill="none" stroke="#0dab76" stroke-width=".15">
<path d="M104.6 118.4v1.6"/>
<circle cx="96.7" cy="120" r=".3"/>
</g>
<circle cx="104.6" cy="120" r=".3" fill="#0dab76"/>
<g fill="none" stroke="#0dab76" stroke-width=".15">
<path d="M112.5 118.4v1.6"/>
<circle cx="104.6" cy="120" r=".3"/>
</g>
<circle cx="112.5" cy="120" r=".3" fill="#0dab76"/>
<g fill="none" stroke="#0dab76" stroke-width=".15">
<path d="M120.4 118.4v1.6"/>
<circle cx="112.5" cy="120" r=".3"/>
</g>
<circle cx="120.4" cy="120" r=".3" fill="#0dab76"/>
<g fill="none" stroke="#0dab76" stroke-width=".15">
<path d="M117.2 47.5v1.6M125.1 49.1v-1.6h-20.5v12.7M158.2 55.4h17.3M247.9 55.4h9.4M71.5 72.7h17.4M71.5 74.3h17.4M71.5 75.9h17.4M71.5 77.5h17.4M71.5 79h17.4M158.2 74.3h17.3M158.2 79h17.3M158.2 60.2h17.3"/>
<path d="M158.2 64.9h17.3M158.2 69.6h17.3M247.9 74.3h9.4M247.9 79h9.4M247.9 60.2h9.4M247.9 64.9h9.4M247.9 69.6h9.4M71.5 80.6h17.4M71.5 82.2h17.4M71.5 83.8h17.4M71.5 85.3h17.4M71.5 86.9h17.4"/>
<path d="M71.5 88.5h17.4M71.5 90h17.4M71.5 91.7h17.4M71.5 93.2h17.4M71.5 94.8h17.4M71.5 96.4h17.4M71.5 97.9h17.4M71.5 99.5h17.4M158.2 83.8h17.3M158.2 88.5h17.3M158.2 93.2h17.3M158.2 97.9h17.3"/>
<path d="M247.9 83.8h9.4M247.9 88.5h9.4M247.9 93.2h9.4M247.9 97.9h9.4M71.5 102.7h17.4M71.5 101.1h17.4M158.2 102.7h17.3M158.2 107.4h17.3M158.2 112.1h17.3M247.9 102.7h9.4M247.9 107.4h9.4M112.5 167.2h3.2"/>
<path d="M112.5 168.8h3.2M112.5 171.9h3.2M151.8 167.2h3.2M151.8 168.8h3.2M151.8 171.9h3.2M112.5 182.9h3.2M112.5 184.5h3.2M112.5 187.7h3.2M151.8 182.9h3.2M151.8 184.5h3.2M151.8 187.7h3.2"/>
<circle cx="120.4" cy="120" r=".3"/>
</g>
<circle cx="117.2" cy="47.5" r=".3" fill="#0dab76"/>
<g fill="none" stroke="#0dab76" stroke-width=".15">
<path d="M107.8 47.5v1.6"/>
<circle cx="117.2" cy="47.5" r=".3"/>
</g>
<circle cx="107.8" cy="47.5" r=".3" fill="#0dab76"/>
<g fill="none" stroke="#0dab76" stroke-width=".15">
<path d="M104.6 46v1.5M71.5 60.2h33.1"/>
<circle cx="107.8" cy="47.5" r=".3"/>
</g>
<circle cx="104.6" cy="47.5" r=".3" fill="#0dab76"/>
<g fill="none" stroke="#0dab76" stroke-width=".15">
<path d="M24.3 74.3h6.3M24.3 75.9h12.6M24.3 79h6.3M27.5 79v3.2M36.9 79h9.5"/>
<circle cx="104.6" cy="47.5" r=".3"/>
</g>
<circle cx="27.5" cy="79" r=".3" fill="#0dab76"/>
<g fill="none" stroke="#0dab76" stroke-width=".15">
<path d="M181.8 112.1h59.8M202.2 112.1v14.2"/>
<circle cx="27.5" cy="79" r=".3"/>
</g>
<circle cx="202.2" cy="112.1" r=".3" fill="#0dab76"/>
<g fill="none" stroke="#0dab76" stroke-width=".15">
<path d="M247.9 112.1h9.4"/>
<circle cx="202.2" cy="112.1" r=".3"/>
</g>
<g font-size="2.3" fill="#c90d0c">
<text x="26.5" y="27.5">1</text>
<text x="55.7" y="27.5">2</text>
<text x="84.9" y="27.5">3</text>
<text x="114.1" y="27.5">4</text>
<text x="143.3" y="27.5">5</text>
<text x="172.5" y="27.5">6</text>
<text x="201.8" y="27.5">7</text>
<text x="231" y="27.5">8</text>
<text x="260.2" y="27.5">9</text>
<text x="10.6" y="42.9">A</text>
<text x="275.8" y="42.9">A</text>
<text x="10.6" y="71.4">B</text>
<text x="275.8" y="71.4">B</text>
<text x="10.5" y="99.9">C</text>
<text x="275.8" y="99.9">C</text>
<text x="10.5" y="128.3">D</text>
<text x="275.8" y="128.3">D</text>
<text x="10.6" y="156.8">E</text>
<text x="275.8" y="156.8">E</text>
<text x="10.7" y="185.2">F</text>
<text x="275.9" y="185.2">F</text>
</g>
<g font-size="2.2" fill="#808080">
<text x="18" y="35">Control Voltage Generator Circuit</text>
<text x="104.6" y="149.9">Control Voltage Connectors - Polyphonic Voice Cards</text>
<text x="213.2" y="179.8">MAX11300 - Digital to Analog Converter Circuit</text>
</g>
<g font-size="2.2" fill="#c90d0c">
<text x="212.5" y="186.9">TITLE:</text>
<text x="212.5" y="191.6">Document Number:</text>
<text x="222.7" y="186.9">Controller Board - v2.0</text>
<text x="266.8" y="191.6">REV:</text>
<text x="212.5" y="197.9">Date:</text>
<text x="219.5" y="197.9">12/4/2022 4:13 PM</text>
<text x="256.5" y="197.9">Sheet:</text>
<text x="265.2" y="197.9">7/7</text>
</g>
<g font-size="1.8" fill="#808080">
<text x="49.5" y="53.3">U24</text>
<text x="49.5" y="54.8">MAX11300GCM+</text>
</g>
<g font-size="1.5" fill="#808080">
<text x="18" y="38.1">This circuit generates analog control using a 20-channel digital-to-analog converter IC.</text>
<text x="198.1" y="40.7">10nF</text>
<text x="198.1" y="39.3">C117</text>
<text x="202.9" y="40.7">10nF</text>
<text x="202.9" y="39.3">C118</text>
<text x="207.6" y="40.7">10nF</text>
<text x="207.6" y="39.3">C119</text>
<text x="212.3" y="40.7">10nF</text>
<text x="212.3" y="39.3">C121</text>
<text x="217" y="40.7">10nF</text>
<text x="217" y="39.3">C123 C125</text>
<text x="221.7" y="40.7">10nF</text>
<text x="226.5" y="40.7">10nF</text>
<text x="226.5" y="39.3">C127</text>
<text x="235.3" y="38.1">GND</text>
<text x="74.7" y="44.4">+5VA</text>
<text x="104.6" y="44.4">+12V</text>
<text x="43.2" y="50.7">+3V3</text>
<text x="81.5" y="52.4">100nF</text>
<text x="81.5" y="50.9">C103</text>
<text x="89.4" y="52.4">100nF</text>
<text x="89.4" y="50.9">C105</text>
<text x="97.7" y="52.2">1uF</text>
<text x="97.7" y="50.8">C108</text>
<text x="109.6" y="52.5">100nF</text>
<text x="109.6" y="51.1">C112</text>
<text x="119.4" y="52.5">1uF</text>
<text x="119.4" y="51.1">C114</text>
<text x="127.3" y="51.1">C116</text>
<text x="127.3" y="52.4">10uF</text>
<text x="172.3" y="53.6">R174</text>
<text x="238.4" y="53.9">R186</text>
<text x="29.5" y="58.7">1uF</text>
<text x="29.5" y="57.2">C100</text>
<text x="37.6" y="58.7">100nF</text>
<text x="37.6" y="57.2">C101</text>
<text x="94.1" y="58.6">GND</text>
<text x="115.7" y="58.6">GND</text>
<text x="158.2" y="55.4">PORT7_B</text>
<text x="172.3" y="54.9">47R</text>
<text x="172.3" y="59.7">47R</text>
<text x="172.3" y="58.3">R175</text>
<text x="238.4" y="55.1">47R</text>
<text x="238.4" y="59.8">47R</text>
<text x="238.4" y="58.4">R187</text>
<text x="258.3" y="56">VCO_5_A</text>
<text x="33.8" y="64.9">GND</text>
<text x="158.2" y="60.2">PORT8_B</text>
<text x="158.2" y="64.9">PORT9_B</text>
<text x="172.3" y="64.4">47R</text>
<text x="172.3" y="63.2">R176</text>
<text x="238.4" y="64.4">47R</text>
<text x="238.4" y="63">R188</text>
<text x="258.3" y="60.7">VCO_5_B</text>
<text x="258.3" y="65.4">VCA_5</text>
<text x="31.9" y="71.2">R172</text>
<text x="96.9" y="71.5">100nF</text>
<text x="96.9" y="70.1">C107</text>
<text x="104.9" y="71.4">4.7uF</text>
<text x="104.9" y="70">C110</text>
<text x="158.2" y="69.6">PORT10_B</text>
<text x="172.5" y="69.1">47R</text>
<text x="172.5" y="67.7">R177</text>
<text x="238.4" y="69.3">47R</text>
<text x="238.4" y="67.9">R189</text>
<text x="258.3" y="70.1">VCO_6_A</text>
<text x="15.8" y="76.5">SCLK/6.1B</text>
<text x="16" y="74.9">MOSI/6.1B</text>
<text x="31.9" y="72.6">22R</text>
<text x="36.3" y="77.3">R173</text>
<text x="82.6" y="72.7">PORT0_B</text>
<text x="82.6" y="74.3">PORT1_B</text>
<text x="82.6" y="75.9">PORT2_B</text>
<text x="82.6" y="77.5">PORT3_B</text>
<text x="158.2" y="74.3">PORT11_B</text>
<text x="172.3" y="73.8">47R</text>
<text x="172.3" y="72.4">R178</text>
<text x="172.3" y="77.3">R179</text>
<text x="238.4" y="73.8">47R</text>
<text x="238.4" y="72.4">R190</text>
<text x="238.4" y="77.2">R191</text>
<text x="258.3" y="74.9">VCO_6_B</text>
<text x="15.9" y="79.6">CS_2/2.7D</text>
<text x="30" y="81.9">22R</text>
<text x="30" y="80.5">R203</text>
<text x="36.3" y="78.7">22R</text>
<text x="82.6" y="79">PORT4_B</text>
<text x="82.6" y="80.6">PORT5_B</text>
<text x="82.6" y="82.2">PORT6_B</text>
<text x="82.6" y="83.8">PORT7_B</text>
<text x="101.5" y="79">GND</text>
<text x="158.2" y="79">PORT12_B</text>
<text x="158.2" y="83.8">PORT13_B</text>
<text x="172.3" y="78.7">47R</text>
<text x="172.3" y="83.4">47R</text>
<text x="172.3" y="82">R180</text>
<text x="238.4" y="78.6">47R</text>
<text x="238.4" y="83.4">47R</text>
<text x="238.4" y="82">R192</text>
<text x="258.3" y="79.6">VCA_6</text>
<text x="26.5" y="87.7" transform="rotate(-90 26.5 87.7)">R204</text>
<text x="29.5" y="87.7" transform="rotate(-90 29.5 87.7)">10k</text>
<text x="82.6" y="85.3">PORT8_B</text>
<text x="82.6" y="86.9">PORT9_B</text>
<text x="82.6" y="88.5">PORT10_B</text>
<text x="158.2" y="88.5">PORT14_B</text>
<text x="172.3" y="88.2">47R</text>
<text x="172.3" y="86.8">R181</text>
<text x="238.4" y="88.2">47R</text>
<text x="238.4" y="86.8">R193</text>
<text x="258.3" y="84.3">VCO_7_A</text>
<text x="258.3" y="89">VCO_7_B</text>
<text x="25.9" y="93.2">GND</text>
<text x="82.6" y="90">PORT11_B</text>
<text x="82.6" y="91.7">PORT12_B</text>
<text x="82.6" y="93.2">PORT13_B</text>
<text x="82.6" y="94.8">PORT14_B</text>
<text x="158.2" y="93.2">PORT15_B</text>
<text x="172.3" y="92.9">47R</text>
<text x="172.3" y="91.5">R182</text>
<text x="238.4" y="92.9">47R</text>
<text x="238.4" y="91.5">R194</text>
<text x="258.3" y="93.8">VCA_7</text>
<text x="82.6" y="96.3">PORT15_B</text>
<text x="82.6" y="97.9">PORT16_B</text>
<text x="82.6" y="99.5">PORT17_B</text>
<text x="82.6" y="101.1">PORT18_B</text>
<text x="158.2" y="97.9">PORT16_B</text>
<text x="172.3" y="97.6">47R</text>
<text x="172.3" y="96.3">R183</text>
<text x="172.3" y="101.1">R184</text>
<text x="238.4" y="97.6">47R</text>
<text x="238.4" y="96.2">R195</text>
<text x="238.4" y="100.9">R196</text>
<text x="258.3" y="98.5">VCO_8_A</text>
<text x="82.6" y="102.7">PORT19_B</text>
<text x="158.2" y="102.7">PORT17_B</text>
<text x="158.2" y="107.4">PORT18_B</text>
<text x="172.3" y="102.3">47R</text>
<text x="172.3" y="107.1">47R</text>
<text x="172.3" y="105.8">R185</text>
<text x="238.4" y="102.3">47R</text>
<text x="238.4" y="107.1">47R</text>
<text x="238.4" y="105.8">R197</text>
<text x="258.3" y="103.2">VCO_8_B</text>
<text x="258.3" y="107.9">VCA_8</text>
<text x="158.2" y="112.1">PORT19_B</text>
<text x="172.3" y="111.8">47R</text>
<text x="172.3" y="110.5">R13</text>
<text x="238.4" y="111.8">47R</text>
<text x="238.4" y="110.5">R15</text>
<text x="258.3" y="112.6">ARP_RATE/3.8B</text>
<text x="75.2" y="116.9">100nF</text>
<text x="75.2" y="115.5">C102</text>
<text x="83.1" y="116.9">100nF</text>
<text x="83.1" y="115.5">C104</text>
<text x="90.9" y="116.9">100nF</text>
<text x="90.9" y="115.5">C106</text>
<text x="98.8" y="116.9">100nF</text>
<text x="98.8" y="115.5">C109</text>
<text x="106.7" y="116.9">100nF</text>
<text x="106.7" y="115.5">C111</text>
<text x="114.5" y="116.9">100nF</text>
<text x="114.5" y="115.5">C113</text>
<text x="122.4" y="116.8">1uF</text>
<text x="122.4" y="115.3">C115 GND</text>
<text x="124.6" y="125.8">-2.5V</text>
<text x="202.9" y="125.9">C131</text>
<text x="207.6" y="125.9">C120 C122</text>
<text x="217" y="125.9">C124 C126</text>
<text x="226.5" y="125.9">C128</text>
<text x="202.9" y="127.3">10nF</text>
<text x="207.6" y="127.3">10nF</text>
<text x="212.3" y="127.3">10nF</text>
<text x="217" y="127.3">10nF</text>
<text x="221.7" y="127.3">10nF</text>
<text x="226.5" y="127.3">10nF</text>
<text x="43.2" y="132.5">GND</text>
<text x="224.3" y="137.3">GND</text>
<text x="57.4" y="138.9">GND</text>
<text x="104.6" y="152.7">Each control voltage connector has a control voltage for both VCO A and B that are present on each polyphonic voice card.</text>
<text x="104.6" y="154.3">These are designated as VCO_#_A and VCO_#_B.</text>
<text x="104.6" y="156">Another control voltage output is provided for the VCA on each polyphonic voice card.</text>
<text x="104.6" y="159.3">Use JST Sales America Cable A04SR04SR30K102B or some equivalent of varying length.</text>
<text x="104.7" y="167.7">VCO_5_A</text>
<text x="118.8" y="165.6">BM04B-SRSS-TBT_(LF)(SN)</text>
<text x="118.8" y="164">J10</text>
<text x="144.1" y="167.7">VCO_6_A</text>
<text x="158.2" y="165.6">BM04B-SRSS-TBT_(LF)(SN)</text>
<text x="158.2" y="164">J14</text>
<text x="104.7" y="169.3">VCO_5_B</text>
<text x="106.8" y="172.5">VCA_5</text>
<text x="144.1" y="169.3">VCO_6_B</text>
<text x="146.1" y="172.5">VCA_6</text>
<text x="18" y="179.7">RC0402JR-0722RL</text>
<text x="18" y="175">RC0402JR-0710KL</text>
<text x="18" y="176.6">RES SMD 10K OHM 5% 1/16W 0402</text>
<text x="48" y="179.7">C3216JB1E106M085AC</text>
<text x="48" y="175">C2012X5R1C475K125AC</text>
<text x="48" y="176.6">CAP CER 4.7UF 16V X5R 0805</text>
<text x="112.5" y="176.6">GND</text>
<text x="118.8" y="179.8">J16</text>
<text x="151.8" y="176.6">GND</text>
<text x="158.2" y="179.8">J18</text>
<text x="18" y="184.4">CRGCQ0402F47R</text>
<text x="18" y="181.4">RES SMD 22 OHM 5% 1/16W 0402</text>
<text x="48" y="184.4">C1005X7R1E104K050BB</text>
<text x="48" y="181.4">CAP CER 10UF 25V JB 1206</text>
<text x="104.7" y="185">VCO_7_B</text>
<text x="104.7" y="183.5">VCO_7_A</text>
<text x="118.8" y="181.4">BM04B-SRSS-TBT_(LF)(SN)</text>
<text x="144.1" y="185">VCO_8_B</text>
<text x="144.1" y="183.5">VCO_8_A</text>
<text x="158.2" y="181.4">BM04B-SRSS-TBT_(LF)(SN)</text>
<text x="18" y="186.1">CRGCQ 0402 47R 1%</text>
<text x="48" y="186.1">CAP CER 0.1UF 25V X7R 0402</text>
<text x="48" y="189.1">C1608X5R1E105K080AC</text>
<text x="48" y="190.8">CAP CER 1UF 25V X5R 0603</text>
<text x="106.8" y="188.2">VCA_7</text>
<text x="146.1" y="188.2">VCA_8</text>
<text x="48" y="193.9">C1608X7R1H103K080AA</text>
<text x="48" y="195.5">CAP CER 10000PF 50V X7R 0603</text>
<text x="112.5" y="192.4">GND</text>
<text x="151.8" y="192.4">GND</text>
</g>
<g font-size="1.3" fill="#808080">
<text x="47.4" y="56.8">3</text>
<text x="51" y="57.5">DVDD</text>
<text x="63.4" y="57.4">AVDD</text>
<text x="69.9" y="56.8">15*2</text>
<text x="69.9" y="59.9">26*2</text>
<text x="62" y="60.6">AVDDIO</text>
<text x="47.4" y="67.8">9</text>
<text x="47.4" y="66.2">8</text>
<text x="51" y="68.5">CNVT</text>
<text x="51" y="66.9">INT</text>
<text x="57.6" y="68.5">ADC_EXT_REF</text>
<text x="58" y="70.1">ADC_INT_REF</text>
<text x="60.9" y="66.9">DAC_REF</text>
<text x="69.9" y="67.8">11</text>
<text x="69.9" y="66.2">12</text>
<text x="69.9" y="69.4">10</text>
<text x="47.4" y="74.1">4</text>
<text x="47.4" y="75.7">5</text>
<text x="47.4" y="77.3">7</text>
<text x="51" y="74.8">DIN</text>
<text x="51" y="76.4">SCLK</text>
<text x="51" y="77.9">DOUT</text>
<text x="62.7" y="73.2">PORT0</text>
<text x="62.7" y="74.8">PORT1</text>
<text x="62.7" y="76.4">PORT2</text>
<text x="62.7" y="77.9">PORT3</text>
<text x="69.9" y="72.5">19</text>
<text x="69.9" y="74.1">20</text>
<text x="69.9" y="75.7">21</text>
<text x="69.9" y="77.3">25</text>
<text x="47.4" y="78.8">6</text>
<text x="51" y="79.5">CS</text>
<text x="62.7" y="79.5">PORT4</text>
<text x="62.7" y="81.1">PORT5</text>
<text x="62.7" y="82.6">PORT6</text>
<text x="69.9" y="78.8">27</text>
<text x="69.9" y="80.4">28</text>
<text x="69.9" y="82">30</text>
<text x="69.9" y="83.5">31</text>
<text x="61.9" y="88.9">PORT10</text>
<text x="62.7" y="84.2">PORT7</text>
<text x="62.7" y="87.4">PORT9</text>
<text x="62.7" y="85.8">PORT8</text>
<text x="69.9" y="86.7">33</text>
<text x="69.9" y="85.1">32</text>
<text x="69.9" y="88.3">35</text>
<text x="69.9" y="89.8">36</text>
<text x="61.9" y="92.1">PORT12</text>
<text x="61.9" y="93.7">PORT13</text>
<text x="61.9" y="95.3">PORT14</text>
<text x="62" y="90.5">PORT11</text>
<text x="69.9" y="91.4">37</text>
<text x="69.9" y="93">40</text>
<text x="69.9" y="94.6">42</text>
<text x="46.7" y="97.7">14</text>
<text x="46.7" y="99.3">13</text>
<text x="46.7" y="100.8">23</text>
<text x="51" y="98.4">D0N</text>
<text x="51" y="100">D0P</text>
<text x="51" y="101.6">D1N</text>
<text x="61.9" y="96.8">PORT15</text>
<text x="61.9" y="98.4">PORT16</text>
<text x="61.9" y="100">PORT17</text>
<text x="61.9" y="101.6">PORT18</text>
<text x="69.9" y="96.1">43</text>
<text x="69.9" y="97.7">45</text>
<text x="69.9" y="99.3">46</text>
<text x="69.9" y="100.8">47</text>
<text x="46.7" y="102.4">22</text>
<text x="51" y="103.1">D1P</text>
<text x="61.9" y="103.1">PORT19</text>
<text x="63.2" y="107.8">AGND</text>
<text x="69.9" y="102.4">1</text>
<text x="69.9" y="107.1">17*2</text>
<text x="62.5" y="109.4">AGND1</text>
<text x="69.9" y="108.7">38</text>
<text x="47.4" y="127.6">2</text>
<text x="51" y="128.3">DGND</text>
<text x="59.4" y="129.5" transform="rotate(-90 59.4 129.5)">EPAD</text>
<text x="62.1" y="128.3">AVSSIO</text>
<text x="69.9" y="127.6">24*6</text>
<text x="58.8" y="135.1" transform="rotate(-90 58.8 135.1)">49*5</text>
<text x="116.6" y="167">4</text>
<text x="156" y="167">4</text>
<text x="116.6" y="171.7">1</text>
<text x="116.6" y="170.1">2</text>
<text x="116.6" y="168.5">3</text>
<text x="156" y="171.7">1</text>
<text x="156" y="170.1">2</text>
<text x="156" y="168.5">3</text>
<text x="116.6" y="185.8">2</text>
<text x="116.6" y="184.3">3</text>
<text x="116.6" y="182.7">4</text>
<text x="156" y="185.8">2</text>
<text x="156" y="184.3">3</text>
<text x="156" y="182.7">4</text>
<text x="116.6" y="187.5">1</text>
<text x="156" y="187.5">1</text>
</g>
</svg>
